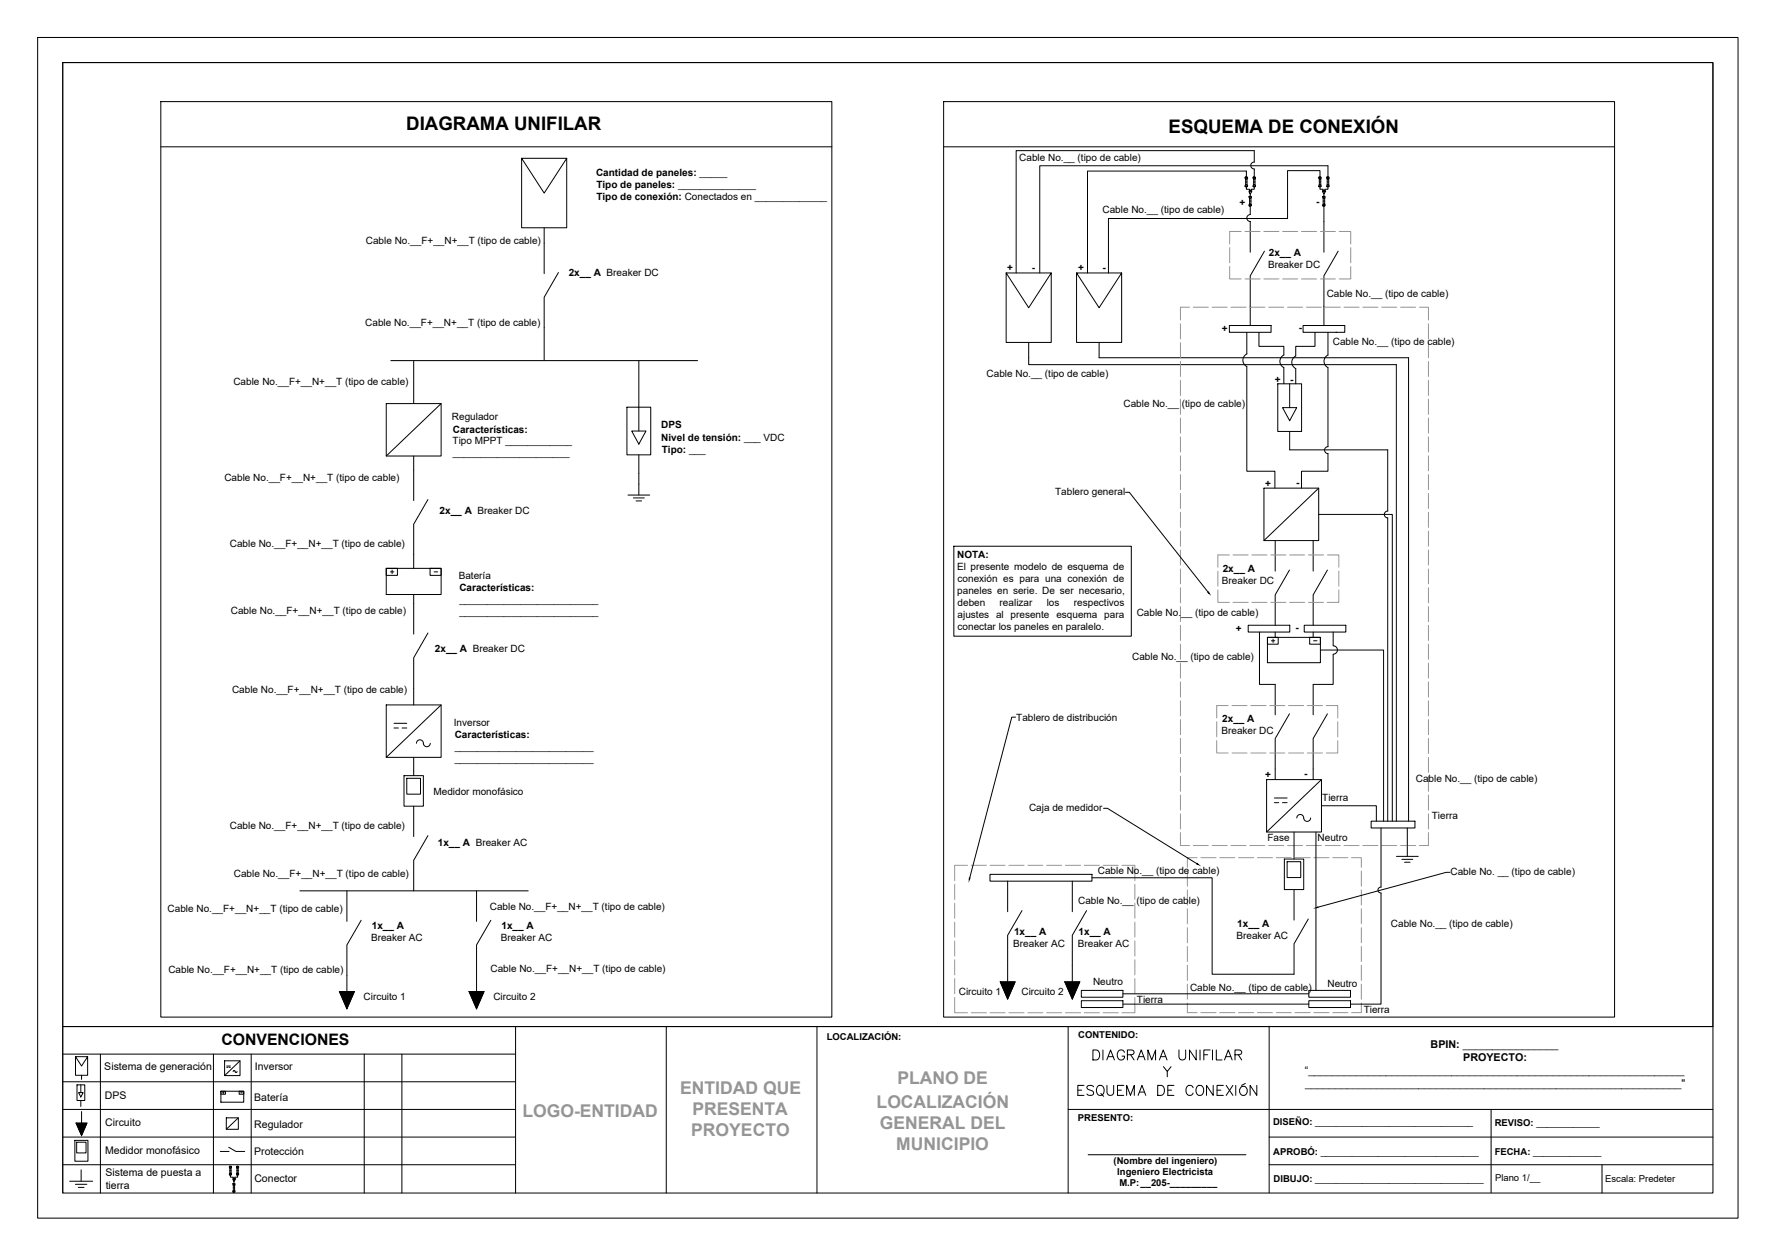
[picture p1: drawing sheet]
<svg xmlns="http://www.w3.org/2000/svg" width="707mm" height="500mm" viewBox="0 0 707 500" stroke-linecap="round" stroke-linejoin="round" font-family="sans-serif">
<!-- layer: Unifilar -->
<g fill="none" stroke="#000" stroke-width=".4">
<path d="M64 40.4h267.1v364.4h-267.1zM64 58.4h267.1M207.6 63v27.6h18v-27.6h-18l9 13.8 9-13.8M495.6 70.5h1v.7h-1zM495.6 73.6h1v.7h-1zM495.8 70.5h.6zM495.8 74.3h.6zM495.9 71.2h.5v2.4h-.5zM495.9 72.4h.5M496.1 74.3v1h1.3v.6M496.1 68.1v2.4M497.2 76h1l-.3 1h-.4z"/>
<path d="M497.2 78.2h.9v.6h-.9zM497.3 75.9l.2 .1zM497.4 78.1l.6 .1zM497.4 76h.1M497.4 78.8h.6v2.5h-.6zM497.6 77l.2 .2zM497.7 77.2v.9M497.9 75.9l.2 .1zM498 76h.1M498.8 70.5h.9v.7h-.9zM498.8 73.6h.9v.7h-.9zM499 70.5h.6z"/>
<path d="M499 74.3h.6zM499 71.2h.6v2.4h-.6zM499 72.4h.6M499.3 74.3v1h-1.3v.6M525 70.5h.9v.7h-.9zM525 73.6h.9v.7h-.9zM525.1 70.5h.7zM525.1 74.3h.7zM525.2 71.2h.5v2.4h-.5zM525.2 72.4h.5M525.4 74.3v1h1.3v.6M525.4 70.5v-2.6h-12.9v19.1"/>
<path d="M526.5 76h1l-.3 1h-.4zM526.5 78.2h1v.6h-1zM526.6 75.9l.2 .1zM526.7 78.1l.6 .1zM526.7 76h.1M526.7 78.8h.6v2.5h-.6zM526.9 77l.2 .2zM527 77.2v.9M527.3 75.9l.1 .1zM527.3 76h.1M528.2 70.5h.9v.7h-.9zM528.2 73.6h.9v.7h-.9z"/>
<path d="M528.3 70.5h.7zM528.3 74.3h.7zM528.3 71.2h.6v2.4h-.6zM528.3 72.4h.6M528.6 74.3v1h-1.3v.6M528.6 66v4.5M216.6 90.6v18.3M497.2 81.3h.9v.6h-.9zM497.4 81.9l.6 .1zM497.4 80h.6M497.7 88.2v12.2M503.3 100l-5.6 9.8v12.1"/>
<path d="M526.5 81.3h1v.6h-1zM526.7 81.9l.6 .1zM526.7 80h.6M527 88.2v12.2M532.7 100l-5.7 9.8v12.1M222.3 108.5l-5.7 9.8v25.2M400.5 108.6v27.7h18v-27.7h-18l9 13.9 9-13.9M428.5 108.6v27.7h18v-27.7h-18l9 13.9 9-13.9M155.6 143.5h122.1M164.7 143.5v17.1M254.3 143.5v28M508.6 152.8h9.5v18.9h-9.5z"/>
<path d="M513.4 152.8v9.4M153.8 160.6h21.8v20.9h-21.8zM175.6 160.6l-21.8 20.9M249.6 162.1h9.4v18.9h-9.4zM251.5 171.5h5.6l-2.8 5.3zM510.5 162.2h5.7l-2.8 5.2zM513.4 171.7v7.3M164.7 181.5v17.7M170.3 198.8l-5.6 9.8v17.6M250 197h8.6M252.1 198.2h4.4M253.2 199.4h2.2"/>
<path d="M254.3 181v16M503.1 194.3h21.8v20.9h-21.8zM524.9 194.3l-21.8 20.9M507.6 215.2v12.1M522.7 215.2v12.1M153.8 226.2h21.8v10.4h-21.8zM153.8 226.2h4.4v2.8h-4.4zM155.4 227.6h1.4M156.1 226.9v1.4M164.7 236.6v15.8M171.2 226.2h4.4v2.8h-4.4zM172.8 227.6h1.4"/>
<path d="M513.3 226.9l-5.7 9.8v12.1M528.4 226.9l-5.7 9.8v12.1M170.3 251.9l-5.6 9.9v18.8M504.5 253.7h21.1v10.1h-21.1zM504.5 253.7h4.3v2.7h-4.3zM506.1 255h1.3M506.8 254.4v1.3M521.3 253.7h4.3v2.7h-4.3zM522.9 255h1.4M507.6 272.4v12.1M522.7 272.4v12.1M153.8 280.6h21.8v20.8h-21.8z"/>
<path d="M156.8 287.9h5.1M156.8 289.7h1.8M160.1 289.7h1.8M165.8 295.8a1.44 1.44 0 0 1 1.6-1.3 1.44 1.44 0 0 1 1.2 1.8 1.38 1.38 0 0 0 1.5 .9 1.38 1.38 0 0 0 1.2-1.4M175.6 280.6l-21.8 20.8M513.3 284.1l-5.7 9.8v12.2M528.4 284.1l-5.7 9.8v12.2M160.8 308.7h7.7v12.2h-7.7zM161.9 309.8h5.5v6.3h-5.5zM164.7 301.4v7.3M504.2 310.3h21.8v20.8h-21.8zM507.3 317.6h5.1"/>
<path d="M507.3 319.5h1.7M510.5 319.5h1.9M526 310.3l-21.8 20.8M164.7 320.9v12.1M170.3 332.6l-5.6 9.8v12.2M516.2 325.5a1.44 1.44 0 0 1 1.7-1.3 1.44 1.44 0 0 1 1.1 1.8 1.38 1.38 0 0 0 1.6 .9 1.38 1.38 0 0 0 1.1-1.4M560.2 336.5v4.3M119.4 354.6h90.9M138.1 354.6v12.1M189.7 354.6v12.1M401.1 350.7v12.2M426.8 350.7v12.2"/>
<path d="M511.3 341.9h7.7v12.1h-7.7zM512.4 343h5.4v6.3h-5.4zM515.1 354v12.2M555.9 340.8h8.7M558 342h4.4M559.1 343.2h2.2M143.8 366.3l-5.7 9.8v18.5M195.4 366.3l-5.7 9.8v18.5M406.8 362.4l-5.7 9.9v18.5M432.5 362.4l-5.7 9.9v18.5M520.8 365.8l-5.7 9.8v12.1M135.1 394.6h6l-3 6.9z"/>
<path d="M186.7 394.6h6l-3 6.9zM398.2 390.8h5.9l-3 6.8zM423.9 390.8h5.9l-3 6.8zM30.1 420.6v7.4h4.8v-7.4h-4.8l2.4 3.7 2.4-3.7M30.6 431.8h3.1v6.2h-3.1zM31.3 434.9h1.8l-.9 1.7zM32.2 431.8v3.1M32.2 438v2.4M87.9 434.3h9.1v4.4h-9.1zM87.9 434.3h1.8v1.2h-1.8zM88.6 434.9h.6M88.9 434.6v.6"/>
<path d="M89.4 422.2h6.1v5.9h-6.1zM90.3 424.3h1.4M90.3 424.8h.5M91.2 424.8h.5M92.8 426.5l.4-.4 .4 .4M93.6 426.5l.4 .4 .4-.4M95.2 434.3h1.8v1.2h-1.8zM95.5 422.2l-6.1 5.9M95.8 434.9h.6M29.8 453.9h5.2v8.3h-5.2zM30.3 447h4.3l-2.1 4.9zM30.5 454.6h3.7v4.3h-3.7z"/>
<path d="M32.5 442.4v4.6M87.7 458.3h3.5M90.1 444.9h4.8v4.6h-4.8zM91.1 456.6l2.8 1.7h3.5M94.9 444.9l-4.8 4.6M27.7 470.1h9.2M30 471.4h4.6M31.2 472.6h2.2M32.3 465.6v4.5M91.3 464.2h.9v.6h-.9zM91.3 467h.9v.5h-.9zM91.4 464.2h.6z"/>
<path d="M91.4 467.5l.6 .1zM91.5 464.8h.5v2.2h-.5zM91.5 465.9h.5M91.7 467.6v.9h1.2v.5M92.7 469.2h.9l-.3 .8h-.3zM92.7 471.1h.9v.5h-.9zM92.7 473.9h.9v.5h-.9zM92.8 469l.2 .2zM92.9 469.2h.1M92.9 471.6h.5v2.3h-.5zM92.9 471l.5 .1zM92.9 474.4l.5 .1z"/>
<path d="M92.9 472.8h.5M93.1 470h.1M93.1 470.2v.8M93.4 469l.1 .2zM93.4 469.2h.1M94.1 464.2h.9v.6h-.9zM94.1 467h.9v.5h-.9zM94.3 464.8h.5v2.2h-.5zM94.3 464.2h.6zM94.3 467.5l.6 .1zM94.3 465.9h.5M94.6 467.6v.9h-1.2v.5"/>
</g>
<path d="M135.1 394.6h6l-3 6.9zM186.7 394.6h6l-3 6.9zM398.2 390.8h5.9l-3 6.8zM423.9 390.8h5.9l-3 6.8zM30.3 447h4.3l-2.1 4.9z" fill="#000" stroke="#000" stroke-width=".4"/>
<!-- layer: Esquema de conexion -->
<g fill="none" stroke="#000" stroke-width=".4">
<path d="M375.6 40.4h267.1v364.4h-267.1zM375.6 58.4h267.1M496.1 68.1h-63.2v40.5M499.3 70.5v-3.3a1.36 1.36 0 0 1-1.4-1.3 1.36 1.36 0 0 1 1.4-1.4v-4.5h-94.8v48.6M528.6 66h-114.7v42.6M497.7 82v3.4a1.38 1.38 0 0 0-1.4 1.4 1.38 1.38 0 0 0 1.4 1.4M512.5 87h-71.3v21.6M527 82v6.2M409.5 136.3v8.8h146.3v181.7M437.5 136.3v6.1h123.2v184.4M489.4 129.6h16.6v2.7h-16.6zM496.3 132.3v8.6"/>
<path d="M497.7 121.9v7.7M501.1 132.3v5.6h9.9v3.4M518.7 129.6h16.6v2.7h-16.6zM523.5 132.3v5.6h-7.7v3.8M527 121.9v7.7M528.6 132.3v9a2.77 2.77 0 0 0-1.6 2.5 2.77 2.77 0 0 0 1.6 2.5M531.7 132.3h.1M496.3 145.9v41.7h11.2v6.7M496.3 140.9a2.77 2.77 0 0 0-1.6 2.5 2.77 2.77 0 0 0 1.6 2.5M511 146.4v6.4M511.1 141.3a2.77 2.77 0 0 0-1.6 2.5 2.77 2.77 0 0 0 1.6 2.5M515.8 141.7a2.77 2.77 0 0 0-1.6 2.5 2.77 2.77 0 0 0 1.6 2.5v6.1"/>
<path d="M528.6 146.4v31.4M513.4 179h39v24.4a1.38 1.38 0 0 0-1.3 1.4 1.38 1.38 0 0 0 1.3 1.3v120.7M528.6 177.8a1.38 1.38 0 0 0-1.3 1.3 1.38 1.38 0 0 0 1.3 1.4v7.1h-10.5v6.7M448 195.9h1.5l31.4 39.8M379.7 217.4h70.6v35.8h-70.6zM524.9 204.7h29.3v122.1M496.9 248.8h16.5v2.8h-16.5zM501.4 251.6v20.8h6.2M507.6 251.6v2.1M519.2 248.8h16.5v2.8h-16.5zM522.7 251.6v2.1M525.6 258.7h25.2v68.1"/>
<path d="M530.7 251.6v5.4a1.67 1.67 0 0 1 1.7 1.7 1.67 1.67 0 0 1-1.7 1.7M530.7 260.4v12h-8M404.3 285.4h-1.5l-16.8 64.1M507.6 306.1v4.2M522.7 306.1v4.2M439.3 321.7h1.5l35.7 22.1M515.1 331.1v10.8M523.8 331.1v63.1M526 320.7h21.9v6.1M545.8 326.8h17.4v2.7h-17.4zM549.7 329.5l.1 23.6a1.16 1.16 0 0 0-1.3 1.1 1.16 1.16 0 0 0 1.3 1.2M560.2 329.5v7"/>
<path d="M394.1 348h40.6v2.7h-40.6zM434.7 349.3h47.8v38.4h32.6M549.7 355.4v44.2h-12.1M577.2 347.2h-1.5l-51.1 13.9M430.4 398.3h16.6v2.7h-16.6zM430.4 394.2h16.6v2.7h-16.6zM447 399.6h74M447 395.5h74M521 398.3h16.6v2.7h-16.6zM521 394.2h16.6v2.7h-16.6z"/>
</g>
<g fill="none" stroke="#939598" stroke-width=".4">
<path d="M489.5 98.6v6M494.1 92.1h-4.6v5M495.6 92.1h6M503.1 92.1h6M510.6 92.1h6M518.1 92.1h6M525.6 92.1h6M533.1 92.1h4.6v5M537.7 98.6v6M489.5 106.1v4.9h4.6M495.6 111h6M503.1 111h6"/>
<path d="M510.6 111h6M518.1 111h6M525.6 111h6M537.7 106.1v4.9h-4.6M469.9 128.9v6M469.9 136.4v6M473.5 122.3h-3.6v5.1M475 122.3h6M482.5 122.3h6M490 122.3h6M497.5 122.3h6M505 122.3h6"/>
<path d="M512.5 122.3h6M520 122.3h6M527.5 122.3h6M535 122.3h6M542.5 122.3h6M550 122.3h6M557.5 122.3h6M565 122.3h3.6v5.1M568.6 128.9v6M568.6 136.4v6M469.9 143.9v6M469.9 151.4v6"/>
<path d="M469.9 158.9v6M568.6 143.9v6M568.6 151.4v6M568.6 158.9v6M469.9 166.4v6M469.9 173.9v6M568.6 166.4v6M568.6 173.9v6M469.9 181.4v6M469.9 188.9v6M469.9 196.4v6M568.6 181.4v6"/>
<path d="M568.6 188.9v6M568.6 196.4v6M469.9 203.9v6M469.9 211.4v6M469.9 218.9v6M568.6 203.9v6M568.6 211.4v6M568.6 218.9v6M469.9 226.4v6M469.9 233.9v6M484.8 234.8v4.9h4.6M484.8 227.3v6"/>
<path d="M489.4 220.9h-4.6v4.9M490.9 239.7h6M490.9 220.9h6M498.3 239.7h6.1M498.3 220.9h6.1M505.8 239.7h6.1M505.8 220.9h6.1M513.4 239.7h5.9M513.4 220.9h5.9M520.9 239.7h5.9M520.9 220.9h5.9M528.4 220.9h4.5v4.9"/>
<path d="M532.9 234.8v4.9h-4.5M532.9 227.3v6M568.6 226.4v6M568.6 233.9v6M469.9 241.4v6M469.9 248.9v6M469.9 256.4v6M568.6 241.4v6M568.6 248.9v6M568.6 256.4v6M469.9 263.9v6M469.9 271.4v6"/>
<path d="M469.9 278.9v6M568.6 263.9v6M568.6 271.4v6M568.6 278.9v6M469.9 286.4v6M469.9 293.9v6M484.3 294.8v4.9h4.6M484.3 287.2v6.1M488.9 280.8h-4.6v5M490.4 299.7h6M490.4 280.8h6M497.9 299.7h6"/>
<path d="M497.9 280.8h6M505.4 299.7h6M505.4 280.8h6M512.9 299.7h6M512.9 280.8h6M520.4 299.7h6M520.4 280.8h6M527.9 280.8h4.6v5M532.5 294.8v4.9h-4.6M532.5 287.2v6.1M568.6 286.4v6M568.6 293.9v6"/>
<path d="M469.9 301.4v6M469.9 308.9v6M469.9 316.4v6M568.6 301.4v6M568.6 308.9v6M568.6 316.4v6M469.9 331.4v5.1h3.6M469.9 323.9v6M475 336.5h6M482.5 336.5h6M490 336.5h6M497.5 336.5h6"/>
<path d="M505 336.5h6M512.5 336.5h6M520 336.5h6M527.5 336.5h6M535 336.5h6M542.5 336.5h6M550 336.5h6M557.5 336.5h6M568.6 331.4v5.1h-3.6M568.6 323.9v6M380 352v6M380 359.5v6"/>
<path d="M385.1 344.4h-5.1v6.1M386.6 344.4h6M394.1 344.4h6M401.6 344.4h6M409.2 344.4h5.9M416.6 344.4h6M424.1 344.4h6M431.6 344.4h6M439.1 344.4h6M446.6 344.4h5.1v6.1M451.7 352v6M451.7 359.5v6"/>
<path d="M472.7 346.7v6M472.7 354.2v6M476.5 341.3h-3.8v3.9M478 341.3h6M485.5 341.3h6M493 341.3h6M500.5 341.3h6M508 341.3h6M515.5 341.3h6M523 341.3h6M530.5 341.3h6M538 341.3h3.9v3.9"/>
<path d="M541.9 346.7v6M541.9 354.2v6M380 367v6M380 374.5v6M451.7 367v6M451.7 374.5v6M472.7 361.7v6M472.7 369.2v6M472.7 376.7v6M541.9 361.7v6M541.9 369.2v6M541.9 376.7v6"/>
<path d="M380 397v6.1h5.1M380 382v6M380 389.5v6M451.7 397v6.1h-5.1M451.7 382v6M451.7 389.5v6M472.7 399.2v3.8h3.8M472.7 384.2v6M472.7 391.7v6M541.9 399.2v3.8h-3.9M541.9 384.2v6M541.9 391.7v6"/>
<path d="M386.6 403.1h6M394.1 403.1h6M401.6 403.1h6M409.2 403.1h5.9M416.6 403.1h6M424.1 403.1h6M431.6 403.1h6M439.1 403.1h6M478 403h6M485.5 403h6M493 403h6M500.5 403h6"/>
<path d="M508 403h6M515.5 403h6M523 403h6M530.5 403h6"/>
</g>
<path d="M480.8 235.8l.2-.2 .4 .7zM385.9 349.4l.2 .1-.3 .7zM476.5 343.6l.6 .5-.7-.3zM523.9 361.3l.7-.3v.2z" fill="#000" stroke="#000" stroke-width=".4"/>
<!-- layer: Rotulo -->
<g fill="none" stroke="#000" stroke-width=".4">
<path d="M15 14.9h676.9v469.9h-676.9zM25 24.9h656.9v449.9h-656.9zM25 419.5h180M40 419.5v55.3M85 419.5v55.3M100 419.5v55.3M145 419.5v55.3M160 419.5v55.3M205.2 408.6v66.2M265.2 408.6v66.2M325.2 408.6v66.2M425.2 408.6v66.2"/>
<path d="M435.1 417.9h1.3a2.11 2.11 0 0 1 1.4 2 2.11 2.11 0 0 1-1.4 2h-1.3zM439 417.9v4M447.6 418.8a1.49 1.49 0 0 0-1.7-.9 1.49 1.49 0 0 0-1.1 1.5 1.75 1.75 0 0 0 .3 1.9 1.75 1.75 0 0 0 1.9 .4l.6-.8v-.6h-.9M448.8 419.8l2.3-.2a.92 .92 0 0 0 0-1.5l-2.3-.2v4M450.1 419.8l1.3 2.1M469.3 417.9v2.8a1.35 1.35 0 0 0 1.3 1.2 1.35 1.35 0 0 0 1.4-1.2v-2.8M476.2 417.9v4l-2.7-4v4M477.7 417.9v4M479.2 419.8h1.5M481.7 417.9h-2.5v4M482.6 417.9v4M484.2 417.9v4h2.3"/>
<path d="M491.6 419.8l2.3-.2a.92 .92 0 0 0 0-1.5l-2.3-.2v4M492.9 419.8l1.4 2.1M505.2 408.4v66.3M681.9 408.6h-656.9v66.2M25 430.5h180M32.5 428v1.6M429 433.9h1.6M431.5 432h-2.5v4h2.5M435.3 432.5a1.53 1.53 0 0 0-2.7 .4l.4 .6 1.6 .6a.97 .97 0 0 1 .7 .7 .97 .97 0 0 1-.4 1 1.93 1.93 0 0 1-2.3-.4M436.8 432.5a1.65 1.65 0 0 1 2.2-.2 1.65 1.65 0 0 1 .5 2.1 1.52 1.52 0 0 1-1.5 1.6 1.52 1.52 0 0 1-1.5-1.6zM438.2 435.2l1.1 1.1M440.6 421.9l1.5-4 1.5 4"/>
<path d="M440.6 432v2.8a1.35 1.35 0 0 0 1.4 1.2 1.35 1.35 0 0 0 1.3-1.2v-2.8M441.2 420.6h1.9M444.8 433.9h1.6M447.3 432h-2.5v4h2.5M448.5 436v-4l1.5 4 1.5-4v4M452.8 421.9l1.5-4 1.5 4M453.1 436l1.5-4 1.5 4M453.3 420.6h2M453.6 434.7h1.9M456.9 421.9v-4l1.6 4 1.5-4v4M460.8 432h1.4a2.13 2.13 0 0 1 1.4 2 2.13 2.13 0 0 1-1.4 2h-1.4zM461.5 421.9l1.5-4 1.6 4"/>
<path d="M462.1 420.6h1.9M463.1 424.5l1.6 1.9 1.5-1.9M464.7 426.4v2.2M464.9 433.9h1.5M467.3 432h-2.4v4h2.4M474.9 432.9a1.46 1.46 0 0 0-1.6-.9 1.46 1.46 0 0 0-1.2 1.5 1.65 1.65 0 0 0 .5 2.1 1.65 1.65 0 0 0 2.2-.2l.1-.4M476.5 432.5a1.65 1.65 0 0 1 2.1-.2 1.65 1.65 0 0 1 .5 2.1 1.52 1.52 0 0 1-1.5 1.6 1.52 1.52 0 0 1-1.5-1.6zM482.9 432v4l-2.6-4v4M484.5 433.9h1.5M487 432h-2.5v4h2.5M487.4 421.9l1.5-4 1.6 4M488 420.6h1.9"/>
<path d="M488.1 432l2.7 4M490.8 432l-2.7 4M491.9 432v4M495.7 431.2l-1.5 .8M500.3 432v4l-2.7-4v4M25 441.6h180M25 452.6h180M425.2 441.6h256.7M433.2 459.6h62.8M505.2 452.6h176.7M593.6 441.6v33.1M25 463.6h180"/>
<path d="M505.2 463.6h176.7M637.7 463.6v11.2"/>
<circle cx="495" cy="434.1" r="1.76"/>
</g>
<!-- layer: 0 -->
<path d="M25 24.9h656.9v383.7h-656.9z" fill="none" stroke="#000" stroke-width=".4"/>
<g font-size="7.4">
<text x="161.7" y="51.6">DIAGRAMA UNIFILAR</text>
<text x="465.2" y="52.8">ESQUEMA DE CONEXIÓN</text>
</g>
<g font-size="7" fill="#939598">
<text x="357.2" y="431.4">PLANO DE</text>
<text x="270.8" y="435.3">ENTIDAD QUE</text>
<text x="275.6" y="443.7">PRESENTA</text>
<text x="349" y="441">LOCALIZACIÓN</text>
<text x="207.9" y="444.6">LOGO-ENTIDAD</text>
<text x="350.2" y="449.5">GENERAL DEL</text>
<text x="275.2" y="452.1">PROYECTO</text>
<text x="356.8" y="457.9">MUNICIPIO</text>
</g>
<text font-size="6.3" x="88.1" y="415.9">CONVENCIONES</text>
<g font-size="4.3">
<text x="569.5" y="417.2">BPIN: ________________</text>
<text x="582.5" y="422.3">PROYECTO:</text>
<text x="519.4" y="427.4">“_______________________________________________________________</text>
<text x="519.6" y="432.5">_______________________________________________________________&quot;</text>
</g>
<g font-size="4.2">
<text x="41.5" y="425.9">Sistema de generación</text>
<text x="101.4" y="425.8">Inversor</text>
<text x="41.7" y="437.2">DPS</text>
<text x="101.2" y="438.1">Batería</text>
<text x="41.9" y="448.1">Circuito</text>
<text x="101.2" y="448.9">Regulador</text>
<text x="41.8" y="459.4">Medidor monofásico</text>
<text x="101.2" y="459.9">Protección</text>
<text x="42" y="468.2">Sistema de puesta a</text>
<text x="42.1" y="473.2">tierra</text>
<text x="101.3" y="470.3">Conector</text>
</g>
<g font-size="4">
<text x="405.7" y="64.1">Cable No.__ (tipo de cable)</text>
<text x="237.3" y="70.2">Cantidad de paneles: _____</text>
<text x="237.4" y="74.9">Tipo de paneles: ______________</text>
<text x="237.4" y="79.7">Tipo de conexión: Conectados en _____________</text>
<text x="493.4" y="81.8">+</text>
<text x="524" y="81.4">-</text>
<text x="438.9" y="84.7">Cable No.__ (tipo de cable)</text>
<text x="145.6" y="96.9">Cable No.__F+__N+__T (tipo de cable)</text>
<text x="505.1" y="101.8">2x__ A</text>
<text x="401" y="108">+</text>
<text x="410.7" y="108">-</text>
<text x="429.2" y="108">+</text>
<text x="438.9" y="108">-</text>
<text x="504.8" y="106.7">Breaker DC</text>
<text x="226.4" y="109.7">2x__ A Breaker DC</text>
<text x="528.1" y="118.2">Cable No.__ (tipo de cable)</text>
<text x="145.4" y="129.7">Cable No.__F+__N+__T (tipo de cable)</text>
<text x="517" y="131.7">-</text>
<text x="486.4" y="132.1">+</text>
<text x="530.6" y="137.4">Cable No.__ (tipo de cable)</text>
<text x="92.9" y="153.3">Cable No.__F+__N+__T (tipo de cable)</text>
<text x="392.7" y="150">Cable No.__ (tipo de cable)</text>
<text x="507.4" y="152.3">+</text>
<text x="513.5" y="152.3">-</text>
<text x="447.2" y="162">Cable No.__ (tipo de cable)</text>
<text x="179.9" y="167.4">Regulador</text>
<text x="180.3" y="172.1">Características:</text>
<text x="263.2" y="170.5">DPS</text>
<text x="180.2" y="176.9">Tipo MPPT ____________</text>
<text x="263.2" y="175.4">Nivel de tensión: ___ VDC</text>
<text x="180.3" y="181.6">_____________________</text>
<text x="263.4" y="180.1">Tipo: ___</text>
<text x="89.3" y="191.3">Cable No.__F+__N+__T (tipo de cable)</text>
<text x="420" y="196.9">Tablero general</text>
<text x="503.7" y="193.9">+</text>
<text x="516" y="193.5">-</text>
<text x="175" y="204.7">2x__ A Breaker DC</text>
<text x="91.5" y="217.9">Cable No.__F+__N+__T (tipo de cable)</text>
<text x="381" y="222.3">NOTA:</text>
<text x="381" y="227">El presente modelo de esquema de</text>
<text x="486.7" y="227.6">2x__ A</text>
<text x="182.6" y="230.5">Batería</text>
<text x="381.2" y="231.8">conexión es para una conexión de</text>
<text x="486.4" y="232.3">Breaker DC</text>
<text x="182.9" y="235.3">Características:</text>
<text x="381" y="236.5">paneles en serie. De ser necesario,</text>
<text x="91.9" y="244.3">Cable No.__F+__N+__T (tipo de cable)</text>
<text x="182.9" y="240.1">_________________________</text>
<text x="182.9" y="244.8">_________________________</text>
<text x="381.2" y="241.3">deben</text>
<text x="397.9" y="241.3">realizar</text>
<text x="416.7" y="241.3">los</text>
<text x="427.5" y="241.3">respectivos</text>
<text x="452.5" y="245.3">Cable No.__ (tipo de cable)</text>
<text x="381.2" y="246.1">ajustes al presente esquema para</text>
<text x="381.2" y="250.8">conectar los paneles en paralelo.</text>
<text x="492" y="251.4">+</text>
<text x="515.7" y="251.1">-</text>
<text x="173.1" y="259.5">2x__ A Breaker DC</text>
<text x="450.7" y="262.5">Cable No.__ (tipo de cable)</text>
<text x="92.4" y="276">Cable No.__F+__N+__T (tipo de cable)</text>
<text x="404.5" y="286.8">Tablero de distribución</text>
<text x="486.5" y="287.2">2x__ A</text>
<text x="180.6" y="288.9">Inversor</text>
<text x="181" y="293.7">Características:</text>
<text x="486.2" y="292">Breaker DC</text>
<text x="181" y="298.5">_________________________</text>
<text x="181" y="303.2">_________________________</text>
<text x="503.7" y="309.5">+</text>
<text x="519.2" y="309.1">-</text>
<text x="563.6" y="311.3">Cable No.__ (tipo de cable)</text>
<text x="172.6" y="316.5">Medidor monofásico</text>
<text x="409.6" y="322.8">Caja de medidor</text>
<text x="526.4" y="318.9">Tierra</text>
<text x="91.5" y="329.9">Cable No.__F+__N+__T (tipo de cable)</text>
<text x="570" y="325.9">Tierra</text>
<text x="504.5" y="334.7">Fase</text>
<text x="524.5" y="334.5">Neutro</text>
<text x="174.3" y="336.7">1x__ A Breaker AC</text>
<text x="437" y="347.8">Cable No.__ (tipo de cable)</text>
<text x="93.1" y="349">Cable No.__F+__N+__T (tipo de cable)</text>
<text x="577.4" y="348.2">Cable No. __ (tipo de cable)</text>
<text x="429.2" y="359.6">Cable No.__ (tipo de cable)</text>
<text x="66.7" y="362.9">Cable No.__F+__N+__T (tipo de cable)</text>
<text x="195" y="362.3">Cable No.__F+__N+__T (tipo de cable)</text>
<text x="148" y="369.7">1x__ A</text>
<text x="199.6" y="369.7">1x__ A</text>
<text x="492.5" y="368.9">1x__ A</text>
<text x="553.7" y="369">Cable No.__ (tipo de cable)</text>
<text x="147.7" y="374.5">Breaker AC</text>
<text x="199.3" y="374.5">Breaker AC</text>
<text x="403.4" y="377">Breaker AC</text>
<text x="403.6" y="372.3">1x__ A</text>
<text x="429" y="377">Breaker AC</text>
<text x="429.3" y="372.3">1x__ A</text>
<text x="492.2" y="373.8">Breaker AC</text>
<text x="67" y="387.2">Cable No.__F+__N+__T (tipo de cable)</text>
<text x="195.2" y="386.7">Cable No.__F+__N+__T (tipo de cable)</text>
<text x="406.6" y="396">Circuito 2</text>
<text x="435.1" y="392.1">Neutro</text>
<text x="473.7" y="394.3">Cable No.__ (tipo de cable)</text>
<text x="528.4" y="393">Neutro</text>
<text x="144.7" y="398.1">Circuito 1</text>
<text x="196.4" y="398.1">Circuito 2</text>
<text x="381.7" y="396">Circuito 1</text>
<text x="452.6" y="399.1">Tierra</text>
<text x="542.8" y="403.2">Tierra</text>
</g>
<g font-size="3.8">
<text x="329.1" y="413.9">LOCALIZACIÓN:</text>
<text x="429.2" y="413.3">CONTENIDO:</text>
<text x="429.1" y="446.2">PRESENTO:</text>
<text x="506.8" y="447.9">DISEÑO: ______________________________</text>
<text x="595" y="448.2">REVISO: ____________</text>
<text x="506.9" y="459.9">APROBÓ: ______________________________</text>
<text x="595" y="459.5">FECHA: _____________</text>
<text x="443.3" y="463.2">(Nombre del ingeniero)</text>
<text x="444.8" y="467.7">Ingeniero Electricista</text>
<text x="445.6" y="472.2">M.P:__205-_________</text>
<text x="507" y="470.4">DIBUJO: ________________________________</text>
<text x="595.1" y="470.2">Plano 1/__</text>
<text x="639" y="470.3">Escala: Predeter</text>
</g>
</svg>
